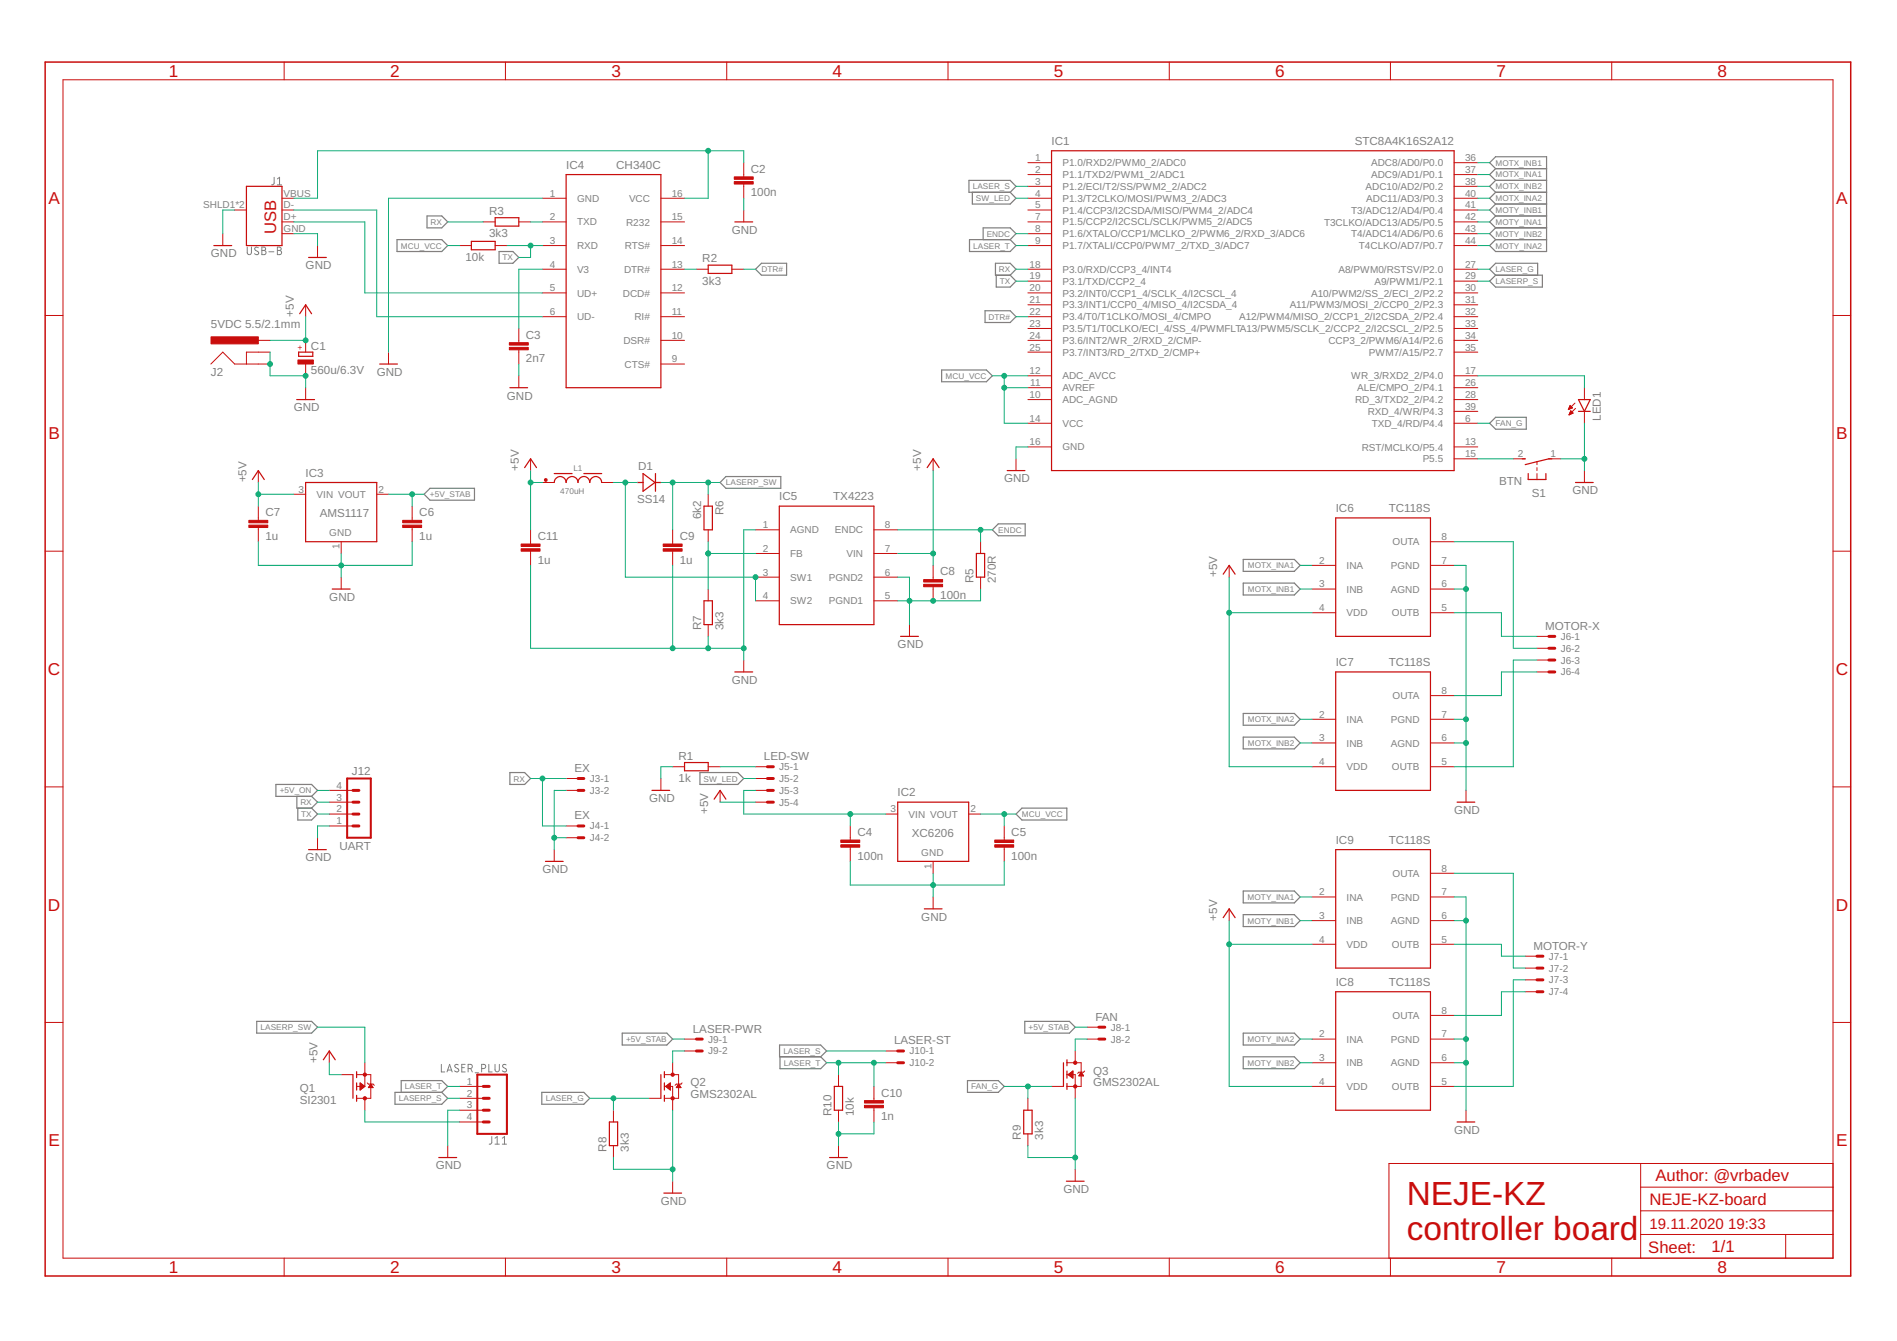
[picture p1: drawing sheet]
<svg xmlns="http://www.w3.org/2000/svg" width="297mm" height="210mm" viewBox="0 0 297 210" stroke-linecap="round" stroke-linejoin="round" font-family="sans-serif">
<g fill="none" stroke="#808080" stroke-width=".16">
<path d="M38.7 38.7v.8a.33 .33 0 0 0 .3 .4 .33 .33 0 0 0 .4-.4v-.8M40.4 38.8a.3 .3 0 0 0-.4-.1 .3 .3 0 0 0 0 .5l.4 .2a.32 .32 0 0 1-.1 .5 .32 .32 0 0 1-.4-.2M41 38.7l.5 .1 .1 .2-.3 .2a.33 .33 0 0 1 .4 .3 .33 .33 0 0 1-.4 .4h-.3zM41 39.2h.3M42.1 39.4h.8M42.9 27.7v1.1l-.4 .1M43.4 38.7l.6 .1v.2l-.2 .2a.33 .33 0 0 1 .3 .3 .33 .33 0 0 1-.3 .4h-.4zM43.4 39.2h.4M43.4 28.9h.7M43.4 28l.4-.3v1.2M69.1 166.6v1.2h.5M70 167.8l.4-1.2 .4 1.2"/>
<path d="M70.1 167.5h.6M71.8 166.7l-.4-.1-.2 .3 .1 .2 .4 .2a.3 .3 0 0 1 0 .4 .3 .3 0 0 1-.4 0l-.1-.1M72.3 167.1h.4M72.8 166.6h-.5v1.2h.5M73.3 167.3h.3a.33 .33 0 0 0 .4-.4 .33 .33 0 0 0-.4-.3h-.3v1.2M73.7 167.3l.3 .5M74.4 167.9h.5M75.4 167.3h.3a.33 .33 0 0 0 .4-.4 .33 .33 0 0 0-.4-.3h-.3v1.2M76.5 166.6v1.2h.6M77 177.9v1l-.4 .2M77.5 166.6v.8a.34 .34 0 0 0 .4 .4 .34 .34 0 0 0 .3-.4v-.8M77.5 179.1h.7"/>
<path d="M77.5 178.2l.4-.3v1.2M78.7 179.1h.6M78.7 178.2l.3-.3v1.2M79.2 166.7l-.3-.1-.2 .3 .1 .2 .4 .2a.3 .3 0 0 1 0 .4 .3 .3 0 0 1-.4 0l-.1-.1"/>
</g>
<g fill="none" stroke="#808080" stroke-width=".19">
<path d="M62.2 37.5h7l.9 .9-.9 1h-7zM66.9 33.8h2.3l.9 .9-.9 1h-2.3zM78.1 39.4h2.2l.9 .9-.9 .9h-2.2zM151.7 28.2h6.5l.9 1-.9 .9h-6.5zM151.8 37.5h6.4l.9 .9-.9 1h-6.4zM152.3 30.1v1.8h5.9l.9-.9-.9-.9M153.9 37.5v-1.8h4.3l.9 .9-.9 .9M234.2 26.4l-.9-.9 .9-1h8v14.9h-8l-.9-1 .9-.9M234.2 35.7h8M234.2 33.8h8M234.2 31.9h8M234.2 30.1h8"/>
<path d="M234.2 37.5h8M234.2 28.2h8M234.2 26.4h8M234.2 26.4l-.9 .9 .9 .9M234.2 28.2l-.9 1 .9 .9M234.2 31.9l-.9 1 .9 .9M234.2 33.8l-.9 .9 .9 1M234.2 35.7l-.9 .9 .9 .9M234.2 30.1l-.9 .9 .9 .9M119.2 41.2h4v1.9h-4l-.9-1zM147.4 57.9h7.1l.9 .9-.9 1h-7.1zM154.2 48.6h4l.9 1-.9 .9h-4z"/>
<path d="M155.9 41.2h2.3l.9 .9-.9 1h-2.3zM156 43.1v1.8h2.2l.9-.9-.9-.9M233.3 44l.9-.9h7.3v1.8h-7.3zM234.2 43.1l-.9-1 .9-.9h6.6v1.9M66.4 77.4l.9-1h7v1.9h-7zM113.7 74.6h8.6v1.8h-8.6l-.9-.9zM233.3 66.3l.9-1h4.8v1.9h-4.8zM156.3 82h4.2v1.9h-4.2l-.9-1zM194.7 91.3h8l.9 .9-.9 .9h-8zM194.7 87.6h8l.9 .9-.9 .9h-8zM194.7 111.7h8l.9 .9-.9 .9h-8zM194.7 115.4h8l.9 .9-.9 .9h-8z"/>
<path d="M43.2 122.8h5.6l.9 .9-.9 1h-5.6zM46.5 124.7v1.8h2.3M46.6 126.5v1.9h2.2l.9-1-.9-.9M48.8 124.7l.9 .9-.9 .9M79.8 120.9h2.3l1 1-1 .9h-2.3zM109.6 120.9h5.9l1 1-1 .9h-5.9zM159.1 127.4l.9-.9h7v1.9h-7zM194.7 139.5h8l.9 .9-.9 .9h-8zM40.2 159.9h8.6l.9 .9-.9 .9h-8.6zM160.5 159.9h6.9l1 .9-1 .9h-6.9zM194.7 143.2h8l.9 .9-.9 .9h-8zM61.8 171h7.4l.9 .9-.9 .9h-7.4z"/>
<path d="M62.8 171v-1.9h6.4l.9 1-.9 .9M84.8 171h6.6l1 .9-1 .9h-6.6zM97.4 161.7h7l.9 .9-.9 1h-7zM122.1 163.6h6.4l.9 .9-.9 .9h-6.4zM122.1 165.4v1.9h6.4l.9-1-.9-.9M151.5 169.1h4.8l.9 1-.9 .9h-4.8zM194.7 165.4h8l.9 .9-.9 1h-8zM194.7 161.7h8l.9 .9-.9 1h-8z"/>
</g>
<g fill="none" stroke="#c90d0c" stroke-width=".19">
<path d="M33.5 38.4h2.8M38.6 29.2h5.6v9.2h-5.6zM73.8 37.8h3.7v1.3h-3.7zM77.5 34.1h3.7v1.3h-3.7zM88.6 27.3h14.9v33.4h-14.9zM115.1 34.7h2.8M164.7 23.6h63v50.1h-63zM46.8 55.1h2.2v.7h-2.2zM46.9 49.1l1-1.4 .9 1.4M48.3 40.3h2.8M59.5 57h2.7M110.9 41.5h3.7v1.3h-3.7z"/>
<path d="M39.5 75.1l.9-1.4 1 1.4M46.5 62.5h2.8M47.9 75.5h11.1v9.3h-11.1zM79.8 60.7h2.8M82.1 73.2l1-1.4 .9 1.4M86.8 75.5a.93 .93 0 0 1 .9-.9 .93 .93 0 0 1 .9 .9 .93 .93 0 0 1 1-.9 .93 .93 0 0 1 .9 .9 .92 .92 0 0 1 .9-.9 .92 .92 0 0 1 1 .9 .93 .93 0 0 1 .9-.9 .93 .93 0 0 1 .9 .9M86.8 74.1h2.8M91.4 74.1h2.8M99.8 75.5h.9M100.7 74.1l1.9 1.4-1.9 1.4zM102.6 75.5h.9M102.6 74.1v2.8"/>
<path d="M110.2 79.2h1.3v3.7h-1.3zM122 79.2h14.8v18.6h-14.8zM145.2 73.2l.9-1.4 .9 1.4M157.7 73.7h2.8M238.4 71.8h.4M239.3 74.1v1h2.8v-1M243 71.8h-.5l-3.7 .9M246.7 75.5h2.8M247.2 62.5h1.8l-.9 1.9zM247.2 64.4h1.8M52 92.2h2.8M110.2 94h1.3v3.8h-1.3z"/>
<path d="M141 99.6h2.8M152.9 86.6h1.3v3.7h-1.3zM191.5 89.9l1-1.4 .9 1.4M209.1 81.1h14.9v18.5h-14.9zM107.2 119.4h3.7v1.2h-3.7zM115.1 105.2h2.8M209.1 105.2h14.9v18.5h-14.9zM48.3 133h2.8M85.4 134.8h2.8M102.1 123.7h2.8M111.8 125.1l1-1.4 .9 1.4M140.6 125.6h11.1v9.2h-11.1z"/>
<path d="M209.1 133h14.9v18.5h-14.9zM228.2 125.6h2.7M144.7 142.3h2.8M191.5 143.6l1-1.3 .9 1.3M209.1 155.2h14.9v18.6h-14.9zM50.6 165.9l1-1.4 .9 1.4M55.3 168.2v3.7M55.8 167.7v1M55.8 169.5v1.1M55.8 171.4v1M95.4 175.6h1.3v3.7h-1.3zM103.5 168.2v3.7"/>
<path d="M104 167.7v1M104 169.5v1.1M104 171.4v1M130.6 170.1h1.3v3.7h-1.3zM160.3 173.8h1.3v3.7h-1.3zM166.5 166.3v3.8M167.1 165.9v.9M167.1 167.6v1.2M167.1 169.6v.9M228.2 175.6h2.7M68.7 181.2h2.8M103.9 186.8h2.8"/>
<path d="M129.9 181.2h2.8M167 184.9h2.8"/>
</g>
<g fill="none" stroke="#c90d0c" stroke-width=".16">
<path d="M9.9 12.5h277.1v184.4h-277.1zM44.5 9.7v2.8M79.1 9.7v2.8M113.8 9.7v2.8M148.4 9.7v2.8M183.1 9.7v2.8M217.7 9.7v2.8M252.4 9.7v2.8M34.9 36.6v1.8M36.7 32.9h1.9M44.2 34.7h1.8M44.2 32.9h1.8"/>
<path d="M44.2 31h1.8M44.2 36.6h1.8M49.7 38.4v1.9M72 38.4h1.8M75.7 34.7h1.8M77.5 38.4h1.9M81.2 34.7h1.9M84.9 34.7h3.7M84.9 31h3.7M84.9 38.4h3.7M103.5 34.7h3.7M103.5 31h3.7"/>
<path d="M103.5 38.4h3.7M116.5 25.5v2.2M116.5 28.8v2.2M116.5 32.9v1.8M161 34.7h3.7M161 32.9h3.7M161 31h3.7M161 36.6h3.7M161 25.5h3.7M161 27.3h3.7M161 29.2h3.7M161 38.4h3.7"/>
<path d="M227.7 34.7h3.7M227.7 32.9h3.7M227.7 31h3.7M227.7 36.6h3.7M227.7 25.5h3.7M227.7 27.3h3.7M227.7 29.2h3.7M227.7 38.4h3.7M7.1 49.4h2.8M33 57l1.9-1.9 1.8 1.9h5.6M40.4 53.3h1.9M42.3 55.1h-3.7v1.9"/>
<path d="M47.9 47.7v1.9M47.9 53.3v1.8M47.9 57v1.8M60.8 55.1v1.9M81.2 51.4v2.2M81.2 54.8v2.2M81.2 58.8v1.9M84.9 42.1h3.7M84.9 45.8h3.7M84.9 49.6h3.7M103.5 57h3.7M103.5 53.3h3.7"/>
<path d="M103.5 42.1h3.7M103.5 45.8h3.7M103.5 49.6h3.7M109.1 42.1h1.8M114.6 42.1h1.9M161 55.1h3.7M161 53.3h3.7M161 58.8h3.7M161 42.1h3.7M161 44h3.7M161 45.8h3.7M161 47.7h3.7"/>
<path d="M161 49.6h3.7M161 51.4h3.7M227.7 55.1h3.7M227.7 53.3h3.7M227.7 58.8h3.7M227.7 42.1h3.7M227.7 44h3.7M227.7 45.8h3.7M227.7 47.7h3.7M227.7 49.6h3.7M227.7 51.4h3.7M287 49.4h2.8"/>
<path d="M40.4 73.7v1.8M40.4 79.2v2.2M46 77.4h1.9M47.9 60.7v1.8M59 77.4h1.8M64.5 79.2v2.2M83.1 71.8v1.9M84.9 75.5h1.9M94.2 75.5h1.9M110.9 77.4v1.8M146.1 71.8v1.9M159.1 71.8v1.9"/>
<path d="M161 66.3h3.7M161 62.5h3.7M161 60.7h3.7M161 70h3.7M227.7 71.8h3.7M227.7 66.3h3.7M227.7 62.5h3.7M227.7 60.7h3.7M227.7 70h3.7M227.7 64.4h3.7M237 71.8h1.8M240.7 72.3v.4"/>
<path d="M240.7 73.2v.5M240.7 74.1v1M242.5 71.8h1.9M245.6 64.1h.1M245.6 64h.2M245.7 63.9h.3M245.7 63.9h.5M245.7 64.9h.1M245.7 63.8h.5M245.7 64.8h.3M245.8 63.7h.3M245.8 64.7h.4"/>
<path d="M245.8 63.6h.2M245.8 64.6h.5M245.8 63.5h.1M245.8 64.6h.4M245.9 63.5l.3 .3-.6 .3zM245.9 64.5h.2M245.9 64.4h.2M245.9 64.3h.1M246 64.3l-.3 .6M246 64.3l.3 .4-.6 .2M246.6 63.1l-1 1M246.7 63.9l-1 1"/>
<path d="M248.1 60.7v1.8M248.1 64.4v1.9M248.1 73.7v1.8M7.1 86.3h2.8M40.4 82.5v2.3M53.4 84.8v1.8M53.4 90.3v1.9M64.5 82.5v2.3M83.1 82.9v2.3M83.1 86.3v2.2M105.3 82.9v2.3M105.3 86.3v2.2"/>
<path d="M110.9 82.9v1.9M110.9 92.2v1.8M110.9 97.8v1.8M118.3 82.9h3.7M118.3 86.6h3.7M118.3 90.3h3.7M118.3 94h3.7M136.8 82.9h3.8M136.8 86.6h3.8M136.8 90.3h3.8M136.8 94h3.8M142.4 97.8v1.8"/>
<path d="M146.1 88.5v2.2M146.1 91.8v2.2M153.5 84.8v1.8M153.5 90.3v1.9M192.5 88.5v1.8M205.4 88.5h3.7M205.4 92.2h3.7M205.4 95.9h3.7M224 88.5h3.7M224 92.2h3.7M224 95.9h3.7M224 84.8h3.7"/>
<path d="M240.7 99.6h1.8M287 86.3h2.8M116.5 103.3v1.9M205.4 112.6h3.7M205.4 116.3h3.7M224 112.6h3.7M224 116.3h3.7M224 108.9h3.7M240.7 101.5h1.8M240.7 103.3h1.8M240.7 105.2h1.8M7.1 123.2h2.8"/>
<path d="M49.7 131.1v1.9M51.6 123.7h3.7M51.6 129.3h3.7M51.6 125.6h3.7M51.6 127.4h3.7M86.8 133v1.8M88.6 123.7h1.9M88.6 121.9h1.9M88.6 131.1h1.9M88.6 129.3h1.9M103.5 121.9v1.8M105.3 120h1.9"/>
<path d="M110.9 120h1.9M112.8 123.7v1.9M118.3 123.7h1.9M118.3 121.9h1.9M118.3 120h1.9M118.3 125.6h1.9M133.1 129.3v2.2M133.1 132.6v2.2M138.7 127.4h1.9M146.1 134.8v1.9M151.7 127.4h1.8M157.2 129.3v2.2"/>
<path d="M157.2 132.6v2.2M205.4 120h3.7M224 120h3.7M224 136.7h3.7M229.6 123.7v1.9M287 123.2h2.8M146.1 140.4v1.9M192.5 142.3v1.8M205.4 140.4h3.7M205.4 144.1h3.7M205.4 147.8h3.7M224 158.9h3.7"/>
<path d="M224 140.4h3.7M224 144.1h3.7M224 147.8h3.7M238.8 149.7h1.9M238.8 151.5h1.9M238.8 153.4h1.9M238.8 155.2h1.9M7.1 160h2.8M51.6 164.5v1.8M53.4 168.2h1.9M55.8 170.1h1.3M55.8 168.2h2.3v3.7h-2.3"/>
<path d="M56.4 169.7h.3M56.4 170.2h.5M56.4 170.1h.6M56.4 170h.6M56.4 169.9h.5M56.4 169.8h.4M56.4 169.5l.7 .6-.7 .5zM56.4 170.6h.1M56.4 170.5h.1M56.4 170.4h.2M56.4 170.3h.3M56.4 170.3h.4"/>
<path d="M56.4 169.7h.2M56.4 169.6h.1M57.1 166.3v3.8M57.1 171.9v1.9M57.5 169.5l.2 .2h.7l.2 .2M57.7 170.2h.7M57.8 170.1h.5M57.8 170h.5M57.9 170h.3M57.9 169.9h.3M58 169.8h.1M58.1 169.7l.3 .5h-.7z"/>
<path d="M70.1 179.3v1.9M72 170.1h3.7M72 171.9h3.7M72 173.8h3.7M72 175.6h3.7M96.1 173.8v1.8M96.1 179.3v1.9M101.6 171.9h1.9M104 170.1h1.3v3.7M104 168.2h2.3v3.7h-2.3M104.2 170.1l.8-.6v1.1zM104.3 170.1h.7"/>
<path d="M104.4 170h.6M104.4 170.2h.6M104.5 169.9h.5M104.5 170.3h.5M104.6 169.8h.4M104.6 170.3h.4M104.7 169.7h.3M104.7 170.4h.3M104.8 169.7h.2M104.8 170.5h.2M104.9 169.6h.1M104.9 170.6h.1"/>
<path d="M105.3 166.3v1.9M105.9 170.2h.7M106 170.1h.6M106 170h.5M106.1 170h.3M106.1 169.9h.3M106.2 169.8h.1M106.3 169.7l.3 .5h-.7zM106.8 169.5l-.2 .2h-.7l-.2 .2M107.2 162.6h1.9M107.2 164.5h1.9M131.3 168.2v1.9"/>
<path d="M131.3 173.8v1.8M131.3 179.3v1.9M136.8 170.1v2.2M136.8 173.4v2.2M138.7 164.5h1.9M138.7 166.3h1.9M161 171.9v1.9M161 177.5v1.8M164.7 170.1h1.8M167.1 166.3h2.2v3.8h-2.2M167.1 168.2h1.3v3.7M167.3 168.2l.7-.6v1.2z"/>
<path d="M167.3 168.1h.7M167.4 168.3h.6M167.4 168.1h.6M167.5 168.4h.5M167.6 168h.4M167.6 168.4h.4M167.7 167.9h.3M167.7 168.5h.3M167.8 167.8h.2M167.8 168.6h.2M167.9 167.7h.1M167.9 168.7h.1"/>
<path d="M168 167.7h.1M168.4 164.5v1.8M168.9 168.4h.8M169 168.3h.6M169 168.2h.5M169.1 168.1h.4M169.1 168.1h.3M169.2 168h.2M169.2 167.9h.1M169.3 167.8l.4 .6h-.8zM169.8 167.6l-.1 .2h-.8l-.2 .2M170.2 162.6h1.9"/>
<path d="M170.2 160.8h1.9M205.4 162.6h3.7M205.4 166.3h3.7M205.4 170.1h3.7M224 162.6h3.7M224 166.3h3.7M224 170.1h3.7M229.6 173.8v1.8M287 160h2.8M44.5 196.9v2.8M79.1 196.9v2.8M105.3 184.9v1.9"/>
<path d="M113.8 196.9v2.8M148.4 196.9v2.8M168.4 183v1.9M183.1 196.9v2.8M217.7 196.9v2.8M252.4 196.9v2.8M256.9 193.2h30.1M256.9 182.1v14.8M256.9 189.5h30.1M256.9 185.8h30.1M279.6 193.2v3.7M287 182.1h-69.5v14.8"/>
</g>
<g fill="#c90d0c" stroke="#c90d0c" stroke-width=".16">
<path d="M33 52.7h7.4v1.1h-7.4z"/>
<path d="M46.7 56.3h2.4v.7h-2.4z"/>
<path d="M115 28.4h2.9v.4h-2.9z"/>
<path d="M115 27.7h2.9v.4h-2.9z"/>
<path d="M79.8 54.4h2.9v.4h-2.9z"/>
<path d="M79.8 53.6h2.9v.4h-2.9z"/>
<path d="M131.7 132.2h2.9v.4h-2.9z"/>
<path d="M131.7 131.5h2.9v.4h-2.9z"/>
<path d="M155.8 132.2h2.9v.4h-2.9z"/>
<path d="M155.8 131.5h2.9v.4h-2.9z"/>
<path d="M63.1 82.2h2.9v.4h-2.9z"/>
<path d="M63.1 81.4h2.9v.4h-2.9z"/>
<path d="M39 82.2h2.9v.4h-2.9z"/>
<path d="M39 81.4h2.9v.4h-2.9z"/>
<path d="M144.6 91.5h3v.3h-3z"/>
<path d="M144.6 90.7h3v.4h-3z"/>
<path d="M135.4 173h2.9v.4h-2.9z"/>
<path d="M135.4 172.3h2.9v.4h-2.9z"/>
<path d="M103.8 85.9h3v.4h-3z"/>
<path d="M103.8 85.2h3v.3h-3z"/>
<path d="M81.6 85.9h3v.4h-3z"/>
<path d="M81.6 85.2h3v.3h-3z"/>
</g>
<g fill="none" stroke="#c90d0c" stroke-width=".47">
<path d="M242.5 99.6h1M242.5 101.5h1M242.5 103.3h1M242.5 105.2h1M55.3 123.7h.9M55.3 129.3h.9M55.3 125.6h.9M55.3 127.4h.9M90.5 123.7h.9M90.5 121.9h.9M90.5 131.1h.9M90.5 129.3h.9"/>
<path d="M120.2 123.7h.9M120.2 121.9h.9M120.2 120h.9M120.2 125.6h.9M240.7 149.7h.9M240.7 151.5h.9M240.7 153.4h.9M240.7 155.2h.9M75.7 173.8h.9M75.7 171.9h.9M75.7 170.1h.9M75.7 175.6h.9"/>
<path d="M109.1 162.6h.9M109.1 164.5h.9M140.6 164.5h.9M140.6 166.3h.9M172.1 162.6h.9M172.1 160.8h.9"/>
</g>
<g fill="#c90d0c" stroke="#c90d0c" stroke-width=".16">
<path d="M85.3 75h.3v.3h-.3z" fill-rule="evenodd"/>
<circle cx="57.1" cy="168.2" r=".25"/>
<circle cx="57.1" cy="171.9" r=".25"/>
<circle cx="105.3" cy="171.9" r=".25"/>
<circle cx="105.3" cy="168.2" r=".25"/>
<circle cx="168.4" cy="170.1" r=".25"/>
<circle cx="168.4" cy="166.3" r=".25"/>
</g>
<path d="M54.4 121.9h3.7v9.2h-3.7zM74.7 168.2h4.7v9.3h-4.7z" fill="none" stroke="#c90d0c" stroke-width=".32"/>
<path d="M7.1 9.7h282.7v190h-282.7z" fill="none" stroke="#c90d0c" stroke-width=".23"/>
<g fill="none" stroke="#0dab76" stroke-width=".16">
<path d="M36.7 32.9h-1.8v3.7M46 36.6h3.7v1.8M46 32.9h13v16.7h25.9M46 34.7h11.1v11.1h27.8M70.1 34.7h5.6M70.1 38.4h1.9M79.4 38.4h5.5M83.1 38.4v1.9h-1.9M83.1 34.7h1.8M84.9 31h-24.1v24.1M110.9 23.6v7.4h-3.7M116.5 25.5v-1.9h-66.8v7.4h-3.7"/>
<path d="M116.5 31v1.9M159.1 36.6h1.9M159.1 31h1.9M159.1 38.4h1.9M159.1 29.2h1.9M231.4 36.6h1.9M231.4 32.9h1.9M231.4 31h1.9M231.4 34.7h1.9M231.4 38.4h1.9M231.4 29.2h1.9M231.4 25.5h1.9"/>
<path d="M231.4 27.3h1.9M42.3 55.1v3.7h5.6v1.9M47.9 49.6v3.7h-5.6M81.2 57v1.8M84.9 42.1h-3.7v9.3M107.2 42.1h1.9M116.5 42.1h1.8M155.4 58.8h5.6M157.2 58.8v7.5h3.8M159.1 49.6h1.9M159.1 42.1h1.9M159.1 44h1.9"/>
<path d="M231.4 58.8h16.7v1.9M231.4 42.1h1.9M231.4 44h1.9M40.4 75.5v3.7M40.4 77.4h5.6M60.8 77.4h5.6M64.5 77.4v1.8M83.1 73.7v9.2M83.1 75.5h1.8M96.1 75.5h3.7M97.9 75.5v14.8h20.4v3.7M103.5 75.5h9.3"/>
<path d="M105.3 75.5v7.4M110.9 75.5v1.9M146.1 73.7v14.8M157.2 60.7h3.8M161 70h-1.9v1.8M231.4 71.8h5.6M231.4 66.3h1.9M244.4 71.8h3.7M248.1 66.3v7.4M40.4 84.8v3.7h24.1v-3.7M53.4 86.6v3.7M83.1 88.5v13h33.4"/>
<path d="M105.3 88.5v13M110.9 84.8v7.4M110.9 99.6v1.9M110.9 86.6h7.4M118.3 82.9h-1.8v20.4M140.6 90.3h1.8v7.5M140.6 82.9h14.8M140.6 86.6h5.5M153.5 92.2v1.8h-12.9M153.5 82.9v1.9M192.5 90.3v29.7h12.9M192.5 95.9h12.9"/>
<path d="M203.6 88.5h1.8M203.6 92.2h1.8M227.7 88.5h1.9v35.2M227.7 92.2h1.9M227.7 84.8h9.3v16.7h3.7M227.7 95.9h7.4v3.7h5.6M203.6 116.3h1.8M203.6 112.6h1.8M227.7 116.3h1.9M227.7 112.6h1.9M240.7 103.3h-3.7v16.7h-9.3M240.7 105.2h-5.6v3.7h-7.4"/>
<path d="M49.7 123.7h1.9M49.7 125.6h1.9M49.7 127.4h1.9M51.6 129.3h-1.9v1.8M83.1 121.9h5.5M84.9 121.9v7.4h3.7M86.8 131.1h1.8M88.6 123.7h-1.8v9.3M105.3 120h-1.8v1.9M112.8 120h5.5M112.8 125.6h5.5M116.5 121.9h1.8"/>
<path d="M118.3 123.7h-1.8v3.7h22.2M133.1 134.8v3.7h24.1v-3.7M133.1 127.4v1.9M146.1 136.7v3.7M153.5 127.4h5.6M157.2 127.4v1.9M227.7 136.7h9.3v14.8h1.8M192.5 144.1v26h12.9M192.5 147.8h12.9M203.6 140.4h1.8M203.6 144.1h1.8M227.7 140.4h1.9v33.4"/>
<path d="M227.7 144.1h1.9M227.7 147.8h7.4v1.9h3.7M238.8 153.4h-1.8v16.7h-9.3M238.8 155.2h-3.7v3.7h-7.4M49.7 160.8h7.4v5.5M51.6 166.3v1.9h1.8M57.1 173.8v1.8h14.9M70.1 170.1h1.9M70.1 171.9h1.9M72 173.8h-1.9v5.5M92.4 171.9h9.2M96.1 171.9v1.9"/>
<path d="M105.3 162.6h1.9M105.3 173.8v11.1M107.2 164.5h-1.9v1.8M129.4 166.3h9.3M129.4 164.5h9.3M131.3 166.3v1.9M131.3 175.6v3.7M136.8 166.3v3.8M136.8 175.6v1.9h-5.5M157.2 170.1h7.5M161 170.1v1.8M161 179.3v1.9h7.4"/>
<path d="M168.4 171.9v11.1M168.4 160.8h1.8M170.2 162.6h-1.8v1.9M203.6 166.3h1.8M203.6 162.6h1.8M227.7 166.3h1.9M227.7 162.6h1.9M96.1 181.2v1.8h9.2"/>
</g>
<g fill="#0dab76" stroke="#0dab76" stroke-width=".16">
<circle cx="47.9" cy="58.8" r=".38"/>
<circle cx="42.3" cy="57" r=".38"/>
<circle cx="248.1" cy="71.8" r=".38"/>
<circle cx="86.8" cy="131.1" r=".38"/>
<circle cx="146.1" cy="138.5" r=".38"/>
<circle cx="53.4" cy="88.5" r=".38"/>
<circle cx="229.6" cy="162.6" r=".38"/>
<circle cx="229.6" cy="144.1" r=".38"/>
<circle cx="229.6" cy="166.3" r=".38"/>
<circle cx="229.6" cy="92.2" r=".38"/>
<circle cx="229.6" cy="112.6" r=".38"/>
<circle cx="229.6" cy="116.3" r=".38"/>
<circle cx="142.4" cy="94" r=".38"/>
<circle cx="146.1" cy="94" r=".38"/>
<circle cx="116.5" cy="101.5" r=".38"/>
<circle cx="110.9" cy="101.5" r=".38"/>
<circle cx="105.3" cy="101.5" r=".38"/>
<circle cx="105.3" cy="183" r=".38"/>
<circle cx="168.4" cy="181.2" r=".38"/>
<circle cx="131.3" cy="177.5" r=".38"/>
<circle cx="110.9" cy="23.6" r=".38"/>
<circle cx="47.9" cy="53.3" r=".38"/>
<circle cx="192.5" cy="147.8" r=".38"/>
<circle cx="192.5" cy="95.9" r=".38"/>
<circle cx="40.4" cy="77.4" r=".38"/>
<circle cx="146.1" cy="86.6" r=".38"/>
<circle cx="83.1" cy="75.5" r=".38"/>
<circle cx="83.1" cy="38.4" r=".38"/>
<circle cx="84.9" cy="121.9" r=".38"/>
<circle cx="161" cy="170.1" r=".38"/>
<circle cx="153.5" cy="82.9" r=".38"/>
<circle cx="131.3" cy="166.3" r=".38"/>
<circle cx="136.8" cy="166.3" r=".38"/>
<circle cx="96.1" cy="171.9" r=".38"/>
<circle cx="133.1" cy="127.4" r=".38"/>
<circle cx="157.2" cy="127.4" r=".38"/>
<circle cx="157.2" cy="60.7" r=".38"/>
<circle cx="157.2" cy="58.8" r=".38"/>
<circle cx="64.5" cy="77.4" r=".38"/>
<circle cx="110.9" cy="86.6" r=".38"/>
<circle cx="105.3" cy="75.5" r=".38"/>
<circle cx="110.9" cy="75.5" r=".38"/>
<circle cx="118.3" cy="90.3" r=".38"/>
<circle cx="97.9" cy="75.5" r=".38"/>
</g>
<g font-size="5.2" fill="#c90d0c">
<text x="220.3" y="188.6">NEJE-KZ</text>
<text x="220.3" y="194.2">controller board</text>
</g>
<g font-size="2.7" fill="#c90d0c">
<text x="26.4" y="12">1</text>
<text x="61.1" y="12">2</text>
<text x="95.7" y="12">3</text>
<text x="130.4" y="12">4</text>
<text x="165" y="12">5</text>
<text x="199.7" y="12">6</text>
<text x="234.3" y="12">7</text>
<text x="269" y="12">8</text>
<text x="7.6" y="31.9">A</text>
<text x="287.5" y="31.9">A</text>
<text x="7.6" y="68.8">B</text>
<text x="287.5" y="68.8">B</text>
<text x="7.5" y="105.7">C</text>
<text x="287.4" y="105.7">C</text>
<text x="7.5" y="142.6">D</text>
<text x="287.4" y="142.6">D</text>
<text x="7.6" y="179.4">E</text>
<text x="287.5" y="179.4">E</text>
<text x="26.4" y="199.3">1</text>
<text x="61.1" y="199.3">2</text>
<text x="95.7" y="199.3">3</text>
<text x="130.4" y="199.3">4</text>
<text x="165" y="199.3">5</text>
<text x="199.7" y="199.3">6</text>
<text x="234.3" y="199.3">7</text>
<text x="269" y="199.3">8</text>
</g>
<g font-size="2.6" fill="#c90d0c">
<text x="43.2" y="36.6" transform="rotate(-90 43.2 36.6)">USB</text>
<text x="259.2" y="184.9">Author: @vrbadev</text>
<text x="258.3" y="188.6">NEJE-KZ-board</text>
<text x="258.1" y="196.1">Sheet:</text>
<text x="268" y="196">1/1</text>
</g>
<g font-size="2.3" fill="#c90d0c">
<text x="258.3" y="192.3">19.11.2020</text>
<text x="270.6" y="192.3">19:33</text>
</g>
<g font-size="1.8" fill="#808080">
<text x="164.7" y="22.7">IC1</text>
<text x="212.1" y="22.7">STC8A4K16S2A12</text>
<text x="88.6" y="26.4">IC4</text>
<text x="96.5" y="26.4">CH340C</text>
<text x="117.6" y="27">C2</text>
<text x="76.6" y="33.6">R3</text>
<text x="117.6" y="30.7">100n</text>
<text x="33" y="40.3">GND</text>
<text x="72.9" y="40.8">10k</text>
<text x="76.6" y="37.1">3k3</text>
<text x="110" y="41.1">R2</text>
<text x="114.6" y="36.6">GND</text>
<text x="47.9" y="42.1">GND</text>
<text x="110" y="44.6">3k3</text>
<text x="33" y="51.4">5VDC 5.5/2.1mm</text>
<text x="46" y="49.6" transform="rotate(-90 46 49.6)">+5V</text>
<text x="82.3" y="53">C3</text>
<text x="33" y="58.8">J2</text>
<text x="48.7" y="58.5">560u/6.3V</text>
<text x="48.7" y="54.8">C1</text>
<text x="59" y="58.8">GND</text>
<text x="82.3" y="56.7">2n7</text>
<text x="46" y="64.4">GND</text>
<text x="79.4" y="62.5">GND</text>
<text x="250.7" y="65.9" transform="rotate(-90 250.7 65.9)">LED1</text>
<text x="38.6" y="75.5" transform="rotate(-90 38.6 75.5)">+5V</text>
<text x="47.9" y="74.6">IC3</text>
<text x="81.2" y="73.7" transform="rotate(-90 81.2 73.7)">+5V</text>
<text x="99.9" y="73.6">D1</text>
<text x="144.3" y="73.7" transform="rotate(-90 144.3 73.7)">+5V</text>
<text x="157.2" y="75.5">GND</text>
<text x="234.7" y="75.9">BTN</text>
<text x="239.8" y="77.7">S1</text>
<text x="246.2" y="77.4">GND</text>
<text x="41.6" y="80.8">C7</text>
<text x="50.1" y="80.9">AMS1117</text>
<text x="65.7" y="80.8">C6</text>
<text x="99.8" y="78.8">SS14</text>
<text x="109.8" y="81.3" transform="rotate(-90 109.8 81.3)">6k2</text>
<text x="113.3" y="80.6" transform="rotate(-90 113.3 80.6)">R6</text>
<text x="122" y="78.3">IC5</text>
<text x="130.5" y="78.3">TX4223</text>
<text x="209.2" y="80.2">IC6</text>
<text x="217.4" y="80.2">TC118S</text>
<text x="41.6" y="84.5">1u</text>
<text x="65.7" y="84.5">1u</text>
<text x="84.2" y="88.2">1u</text>
<text x="84.2" y="84.5">C11</text>
<text x="106.4" y="88.2">1u</text>
<text x="106.4" y="84.5">C9</text>
<text x="51.6" y="94.1">GND</text>
<text x="147.2" y="93.8">100n</text>
<text x="147.2" y="90.1">C8</text>
<text x="152.4" y="91.3" transform="rotate(-90 152.4 91.3)">R5</text>
<text x="155.9" y="91.3" transform="rotate(-90 155.9 91.3)">270R</text>
<text x="190.6" y="90.3" transform="rotate(-90 190.6 90.3)">+5V</text>
<text x="109.8" y="98.7" transform="rotate(-90 109.8 98.7)">R7</text>
<text x="113.3" y="98.7" transform="rotate(-90 113.3 98.7)">3k3</text>
<text x="140.6" y="101.5">GND</text>
<text x="242" y="98.6">MOTOR-X</text>
<text x="114.6" y="107">GND</text>
<text x="209.2" y="104.2">IC7</text>
<text x="217.4" y="104.2">TC118S</text>
<text x="106.3" y="118.9">R1</text>
<text x="119.6" y="119">LED-SW</text>
<text x="55.1" y="121.3">J12</text>
<text x="89.9" y="120.8">EX</text>
<text x="101.6" y="125.6">GND</text>
<text x="106.3" y="122.4">1k</text>
<text x="140.6" y="124.6">IC2</text>
<text x="89.9" y="128.3">EX</text>
<text x="110.9" y="127.4" transform="rotate(-90 110.9 127.4)">+5V</text>
<text x="134.3" y="130.9">C4</text>
<text x="142.8" y="130.9">XC6206</text>
<text x="158.4" y="130.9">C5</text>
<text x="227.7" y="127.4">GND</text>
<text x="47.9" y="134.8">GND</text>
<text x="53.2" y="133">UART</text>
<text x="84.9" y="136.7">GND</text>
<text x="134.3" y="134.6">100n</text>
<text x="158.4" y="134.6">100n</text>
<text x="209.2" y="132.1">IC9</text>
<text x="217.4" y="132.1">TC118S</text>
<text x="144.3" y="144.1">GND</text>
<text x="190.6" y="144.1" transform="rotate(-90 190.6 144.1)">+5V</text>
<text x="240.1" y="148.6">MOTOR-Y</text>
<text x="209.2" y="154.3">IC8</text>
<text x="217.4" y="154.3">TC118S</text>
<text x="108.5" y="161.6">LASER-PWR</text>
<text x="171.5" y="159.8">FAN</text>
<text x="49.7" y="166.4" transform="rotate(-90 49.7 166.4)">+5V</text>
<text x="140" y="163.5">LASER-ST</text>
<text x="46.9" y="172.8">SI2301</text>
<text x="46.9" y="171">Q1</text>
<text x="108.1" y="171.9">GMS2302AL</text>
<text x="108.1" y="170.1">Q2</text>
<text x="138" y="171.6">C10</text>
<text x="171.1" y="170.1">GMS2302AL</text>
<text x="171.1" y="168.2">Q3</text>
<text x="130.2" y="174.7" transform="rotate(-90 130.2 174.7)">R10</text>
<text x="133.7" y="174.7" transform="rotate(-90 133.7 174.7)">10k</text>
<text x="138" y="175.3">1n</text>
<text x="159.9" y="178.4" transform="rotate(-90 159.9 178.4)">R9</text>
<text x="163.4" y="178.4" transform="rotate(-90 163.4 178.4)">3k3</text>
<text x="227.7" y="177.5">GND</text>
<text x="68.3" y="183">GND</text>
<text x="95" y="180.3" transform="rotate(-90 95 180.3)">R8</text>
<text x="98.5" y="180.3" transform="rotate(-90 98.5 180.3)">3k3</text>
<text x="129.4" y="183">GND</text>
<text x="103.5" y="188.6">GND</text>
<text x="166.5" y="186.7">GND</text>
</g>
<g font-size="1.6" fill="#808080">
<text x="162.1" y="25.2">1</text>
<text x="162.1" y="27.1">2</text>
<text x="162.1" y="28.9">3</text>
<text x="166.4" y="26">P1.0/RXD2/PWM0_2/ADC0</text>
<text x="166.4" y="27.9">P1.1/TXD2/PWM1_2/ADC1</text>
<text x="166.4" y="29.7">P1.2/ECI/T2/SS/PWM2_2/ADC2</text>
<text x="213.8" y="29.7">ADC10/AD2/P0.2</text>
<text x="214.7" y="26">ADC8/AD0/P0.0</text>
<text x="214.7" y="27.9">ADC9/AD1/P0.1</text>
<text x="229.4" y="25.2">36</text>
<text x="229.4" y="27.1">37</text>
<text x="229.4" y="28.9">38</text>
<text x="31.8" y="32.6">SHLD1*2</text>
<text x="44.4" y="34.5">D+</text>
<text x="44.4" y="32.6">D-</text>
<text x="44.4" y="30.8">VBUS</text>
<text x="86.1" y="34.5">2</text>
<text x="86.1" y="30.8">1</text>
<text x="90.4" y="35.3">TXD</text>
<text x="90.4" y="31.6">GND</text>
<text x="98" y="35.3">R232</text>
<text x="98.5" y="31.6">VCC</text>
<text x="105.2" y="30.8">16</text>
<text x="105.2" y="34.5">15</text>
<text x="162.1" y="30.8">4</text>
<text x="162.1" y="32.6">5</text>
<text x="162.1" y="34.5">7</text>
<text x="166.4" y="31.6">P1.3/T2CLKO/MOSI/PWM3_2/ADC3</text>
<text x="166.4" y="33.4">P1.4/CCP3/I2CSDA/MISO/PWM4_2/ADC4</text>
<text x="166.4" y="35.3">P1.5/CCP2/I2CSCL/SCLK/PWM5_2/ADC5</text>
<text x="207.3" y="35.3">T3CLKO/ADC13/AD5/P0.5</text>
<text x="211.6" y="33.4">T3/ADC12/AD4/P0.4</text>
<text x="213.9" y="31.6">ADC11/AD3/P0.3</text>
<text x="229.4" y="30.8">40</text>
<text x="229.4" y="32.6">41</text>
<text x="229.4" y="34.5">42</text>
<text x="44.4" y="36.3">GND</text>
<text x="86.1" y="41.9">4</text>
<text x="86.1" y="38.2">3</text>
<text x="90.4" y="39">RXD</text>
<text x="97.8" y="39">RTS#</text>
<text x="105.2" y="38.2">14</text>
<text x="105.2" y="41.9">13</text>
<text x="161.2" y="41.9">18</text>
<text x="162.1" y="36.3">8</text>
<text x="162.1" y="38.2">9</text>
<text x="166.4" y="37.1">P1.6/XTALO/CCP1/MCLKO_2/PWM6_2/RXD_3/ADC6</text>
<text x="166.4" y="39">P1.7/XTALI/CCP0/PWM7_2/TXD_3/ADC7</text>
<text x="211.6" y="37.2">T4/ADC14/AD6/P0.6</text>
<text x="212.8" y="39">T4CLKO/AD7/P0.7</text>
<text x="229.4" y="41.9">27</text>
<text x="229.4" y="36.3">43</text>
<text x="229.4" y="38.2">44</text>
<text x="86.1" y="45.6">5</text>
<text x="90.4" y="42.7">V3</text>
<text x="90.4" y="46.4">UD+</text>
<text x="97.5" y="46.4">DCD#</text>
<text x="97.7" y="42.7">DTR#</text>
<text x="105.2" y="45.6">12</text>
<text x="161.2" y="43.7">19</text>
<text x="161.2" y="45.6">20</text>
<text x="161.2" y="47.4">21</text>
<text x="166.4" y="42.7">P3.0/RXD/CCP3_4/INT4</text>
<text x="166.4" y="44.6">P3.1/TXD/CCP2_4</text>
<text x="166.4" y="46.4">P3.2/INT0/CCP1_4/SCLK_4/I2CSCL_4</text>
<text x="205.3" y="46.4">A10/PWM2/SS_2/ECI_2/P2.2</text>
<text x="209.6" y="42.7">A8/PWM0/RSTSV/P2.0</text>
<text x="215.2" y="44.6">A9/PWM1/P2.1</text>
<text x="229.4" y="43.7">29</text>
<text x="229.4" y="45.6">30</text>
<text x="229.4" y="47.4">31</text>
<text x="86.1" y="49.3">6</text>
<text x="90.4" y="50.1">UD-</text>
<text x="97.6" y="53.8">DSR#</text>
<text x="99.3" y="50.1">RI#</text>
<text x="105.2" y="49.3">11</text>
<text x="105.2" y="53">10</text>
<text x="161.2" y="49.3">22</text>
<text x="161.2" y="51.2">23</text>
<text x="161.2" y="53">24</text>
<text x="166.4" y="48.3">P3.3/INT1/CCP0_4/MISO_4/I2CSDA_4</text>
<text x="166.4" y="50.1">P3.4/T0/T1CLKO/MOSI_4/CMPO</text>
<text x="166.4" y="52">P3.5/T1/T0CLKO/ECI_4/SS_4/PWMFLTA13/PWM5/SCLK_2/CCP2_2/I2CSCL_2/P2.5</text>
<text x="166.4" y="53.8">P3.6/INT2/WR_2/RXD_2/CMP-</text>
<text x="194" y="50.1">A12/PWM4/MISO_2/CCP1_2/I2CSDA_2/P2.4</text>
<text x="201.9" y="48.3">A11/PWM3/MOSI_2/CCP0_2/P2.3</text>
<text x="208" y="53.8">CCP3_2/PWM6/A14/P2.6</text>
<text x="229.4" y="49.3">32</text>
<text x="229.4" y="51.2">33</text>
<text x="229.4" y="53">34</text>
<text x="97.8" y="57.5">CTS#</text>
<text x="105.2" y="56.7">9</text>
<text x="161.2" y="58.6">12</text>
<text x="161.2" y="54.9">25</text>
<text x="166.4" y="59.4">ADC_AVCC</text>
<text x="166.4" y="55.7">P3.7/INT3/RD_2/TXD_2/CMP+</text>
<text x="211.6" y="59.4">WR_3/RXD2_2/P4.0</text>
<text x="214.3" y="55.7">PWM7/A15/P2.7</text>
<text x="229.4" y="58.6">17</text>
<text x="229.4" y="54.9">35</text>
<text x="161.2" y="62.3">10</text>
<text x="161.2" y="66">14</text>
<text x="161.3" y="60.4">11</text>
<text x="166.4" y="63.1">ADC_AGND</text>
<text x="166.4" y="61.2">AVREF</text>
<text x="212.2" y="63.1">RD_3/TXD2_2/P4.2</text>
<text x="212.5" y="61.3">ALE/CMPO_2/P4.1</text>
<text x="214.2" y="65">RXD_4/WR/P4.3</text>
<text x="229.4" y="66">6</text>
<text x="229.4" y="60.4">26</text>
<text x="229.4" y="62.3">28</text>
<text x="229.4" y="64.1">39</text>
<text x="161.2" y="69.7">16</text>
<text x="166.4" y="66.8">VCC</text>
<text x="166.4" y="70.5">GND</text>
<text x="213.2" y="70.5">RST/MCLKO/P5.4</text>
<text x="214.8" y="66.8">TXD_4/RD/P4.4</text>
<text x="229.4" y="69.7">13</text>
<text x="229.4" y="71.5">15</text>
<text x="237.7" y="71.5">2</text>
<text x="242.8" y="71.5">1</text>
<text x="46.7" y="77.1">3</text>
<text x="49.6" y="77.9">VIN VOUT</text>
<text x="59.2" y="77.1">2</text>
<text x="222.8" y="72.4">P5.5</text>
<text x="51.6" y="83.9">GND</text>
<text x="119.4" y="82.7">1</text>
<text x="123.7" y="83.5">AGND</text>
<text x="130.7" y="83.5">ENDC</text>
<text x="138.6" y="82.7">8</text>
<text x="53.2" y="85.9" transform="rotate(-90 53.2 85.9)">1</text>
<text x="119.4" y="86.4">2</text>
<text x="123.7" y="87.2">FB</text>
<text x="132.5" y="87.2">VIN</text>
<text x="138.6" y="86.4">7</text>
<text x="206.6" y="88.2">2</text>
<text x="210.9" y="89">INA</text>
<text x="217.8" y="89.1">PGND</text>
<text x="218" y="85.4">OUTA</text>
<text x="225.7" y="88.2">7</text>
<text x="225.7" y="84.5">8</text>
<text x="119.4" y="90.1">3</text>
<text x="119.4" y="93.8">4</text>
<text x="123.7" y="90.9">SW1</text>
<text x="123.7" y="94.6">SW2</text>
<text x="129.8" y="94.6">PGND1</text>
<text x="129.8" y="90.9">PGND2</text>
<text x="138.6" y="93.8">5</text>
<text x="138.6" y="90.1">6</text>
<text x="206.6" y="91.9">3</text>
<text x="206.6" y="95.6">4</text>
<text x="210.9" y="92.8">INB</text>
<text x="217.8" y="92.8">AGND</text>
<text x="225.7" y="95.6">5</text>
<text x="225.7" y="91.9">6</text>
<text x="210.9" y="96.5">VDD</text>
<text x="217.9" y="96.5">OUTB</text>
<text x="244.4" y="100.2">J6-1</text>
<text x="244.4" y="102">J6-2</text>
<text x="244.4" y="103.9">J6-3</text>
<text x="244.4" y="105.7">J6-4</text>
<text x="206.6" y="112.3">2</text>
<text x="210.9" y="113.1">INA</text>
<text x="217.8" y="113.2">PGND</text>
<text x="218" y="109.5">OUTA</text>
<text x="225.7" y="112.3">7</text>
<text x="225.7" y="108.6">8</text>
<text x="206.6" y="116">3</text>
<text x="206.6" y="119.7">4</text>
<text x="210.9" y="116.9">INB</text>
<text x="217.8" y="116.9">AGND</text>
<text x="225.7" y="119.7">5</text>
<text x="225.7" y="116">6</text>
<text x="52.7" y="125.3">3</text>
<text x="52.7" y="123.5">4</text>
<text x="92.4" y="124.3">J3-2</text>
<text x="92.4" y="122.4">J3-1</text>
<text x="122" y="120.6">J5-1</text>
<text x="122" y="122.4">J5-2</text>
<text x="122" y="124.3">J5-3</text>
<text x="210.9" y="120.6">VDD</text>
<text x="217.9" y="120.6">OUTB</text>
<text x="52.7" y="129">1</text>
<text x="52.7" y="127.2">2</text>
<text x="92.4" y="131.7">J4-2</text>
<text x="92.4" y="129.8">J4-1</text>
<text x="122" y="126.1">J5-4</text>
<text x="139.4" y="127.2">3</text>
<text x="142.3" y="128">VIN VOUT</text>
<text x="151.9" y="127.2">2</text>
<text x="144.3" y="133.9">GND</text>
<text x="145.9" y="136" transform="rotate(-90 145.9 136)">1</text>
<text x="218" y="137.3">OUTA</text>
<text x="225.7" y="136.4">8</text>
<text x="206.6" y="140.1">2</text>
<text x="206.6" y="143.8">3</text>
<text x="210.9" y="141">INA</text>
<text x="217.8" y="141">PGND</text>
<text x="225.7" y="143.8">6</text>
<text x="225.7" y="140.1">7</text>
<text x="206.6" y="147.6">4</text>
<text x="210.9" y="144.7">INB</text>
<text x="210.9" y="148.4">VDD</text>
<text x="217.8" y="144.7">AGND</text>
<text x="217.9" y="148.4">OUTB</text>
<text x="225.7" y="147.6">5</text>
<text x="242.5" y="150.2">J7-1</text>
<text x="242.5" y="152.1">J7-2</text>
<text x="242.5" y="153.9">J7-3</text>
<text x="242.5" y="155.8">J7-4</text>
<text x="173.9" y="161.3">J8-1</text>
<text x="218" y="159.5">OUTA</text>
<text x="225.7" y="158.7">8</text>
<text x="110.9" y="165.1">J9-2</text>
<text x="110.9" y="163.2">J9-1</text>
<text x="142.4" y="166.9">J10-2</text>
<text x="142.4" y="165.1">J10-1</text>
<text x="173.9" y="163.2">J8-2</text>
<text x="206.6" y="162.4">2</text>
<text x="206.6" y="166.1">3</text>
<text x="210.9" y="163.2">INA</text>
<text x="210.9" y="166.9">INB</text>
<text x="217.8" y="166.9">AGND</text>
<text x="217.8" y="163.2">PGND</text>
<text x="225.7" y="166.1">6</text>
<text x="225.7" y="162.4">7</text>
<text x="73.1" y="169.8">1</text>
<text x="73.1" y="171.7">2</text>
<text x="73.1" y="173.5">3</text>
<text x="206.6" y="169.8">4</text>
<text x="210.9" y="170.6">VDD</text>
<text x="217.9" y="170.6">OUTB</text>
<text x="225.7" y="169.8">5</text>
<text x="73.1" y="175.4">4</text>
</g>
<g font-size="1.3" fill="#808080">
<text x="152.3" y="29.6">LASER_S</text>
<text x="234.2" y="25.9">MOTX_INB1</text>
<text x="234.2" y="27.8">MOTX_INA1</text>
<text x="234.2" y="29.6">MOTX_INB2</text>
<text x="67.4" y="35.2">RX</text>
<text x="152.8" y="31.5">SW_LED</text>
<text x="234.2" y="33.3">MOTY_INB1</text>
<text x="234.2" y="35.2">MOTY_INA1</text>
<text x="234.2" y="31.5">MOTX_INA2</text>
<text x="62.8" y="38.9">MCU_VCC</text>
<text x="78.7" y="40.8">TX</text>
<text x="152.4" y="38.9">LASER_T</text>
<text x="154.5" y="37.1">ENDC</text>
<text x="234.2" y="37">MOTY_INB2</text>
<text x="234.2" y="38.9">MOTY_INA2</text>
<text x="119.2" y="42.6">DTR#</text>
<text x="156.4" y="42.6">RX</text>
<text x="156.5" y="44.5">TX</text>
<text x="234.2" y="42.6">LASER_G</text>
<text x="234.2" y="44.5">LASERP_S</text>
<text x="154.8" y="50">DTR#</text>
<text x="148.1" y="59.3">MCU_VCC</text>
<text x="234.2" y="66.7">FAN_G</text>
<text x="67.3" y="77.8">+5V_STAB</text>
<text x="87.7" y="77.4">470uH</text>
<text x="89.8" y="73.7">L1</text>
<text x="113.7" y="76">LASERP_SW</text>
<text x="156.3" y="83.4">ENDC</text>
<text x="195.4" y="89">MOTX_INA1</text>
<text x="195.4" y="92.7">MOTX_INB1</text>
<text x="195.4" y="113.1">MOTX_INA2</text>
<text x="195.4" y="116.8">MOTX_INB2</text>
<text x="43.8" y="124.2">+5V_ON</text>
<text x="80.4" y="122.3">RX</text>
<text x="110.2" y="122.3">SW_LED</text>
<text x="47" y="126">RX</text>
<text x="47.2" y="127.9">TX</text>
<text x="160" y="127.9">MCU_VCC</text>
<text x="195.4" y="140.9">MOTY_INA1</text>
<text x="195.4" y="144.6">MOTY_INB1</text>
<text x="40.8" y="161.3">LASERP_SW</text>
<text x="161.1" y="161.3">+5V_STAB</text>
<text x="98" y="163.1">+5V_STAB</text>
<text x="122.7" y="165">LASER_S</text>
<text x="122.7" y="166.8">LASER_T</text>
<text x="195.4" y="166.8">MOTY_INB2</text>
<text x="195.4" y="163.1">MOTY_INA2</text>
<text x="62.5" y="172.4">LASERP_S</text>
<text x="63.4" y="170.5">LASER_T</text>
<text x="85.5" y="172.4">LASER_G</text>
<text x="152.1" y="170.5">FAN_G</text>
</g>
<text font-size="1.3" fill="#c90d0c" x="47.4" y="54.8" transform="rotate(-90 47.4 54.8)">+</text>
</svg>
